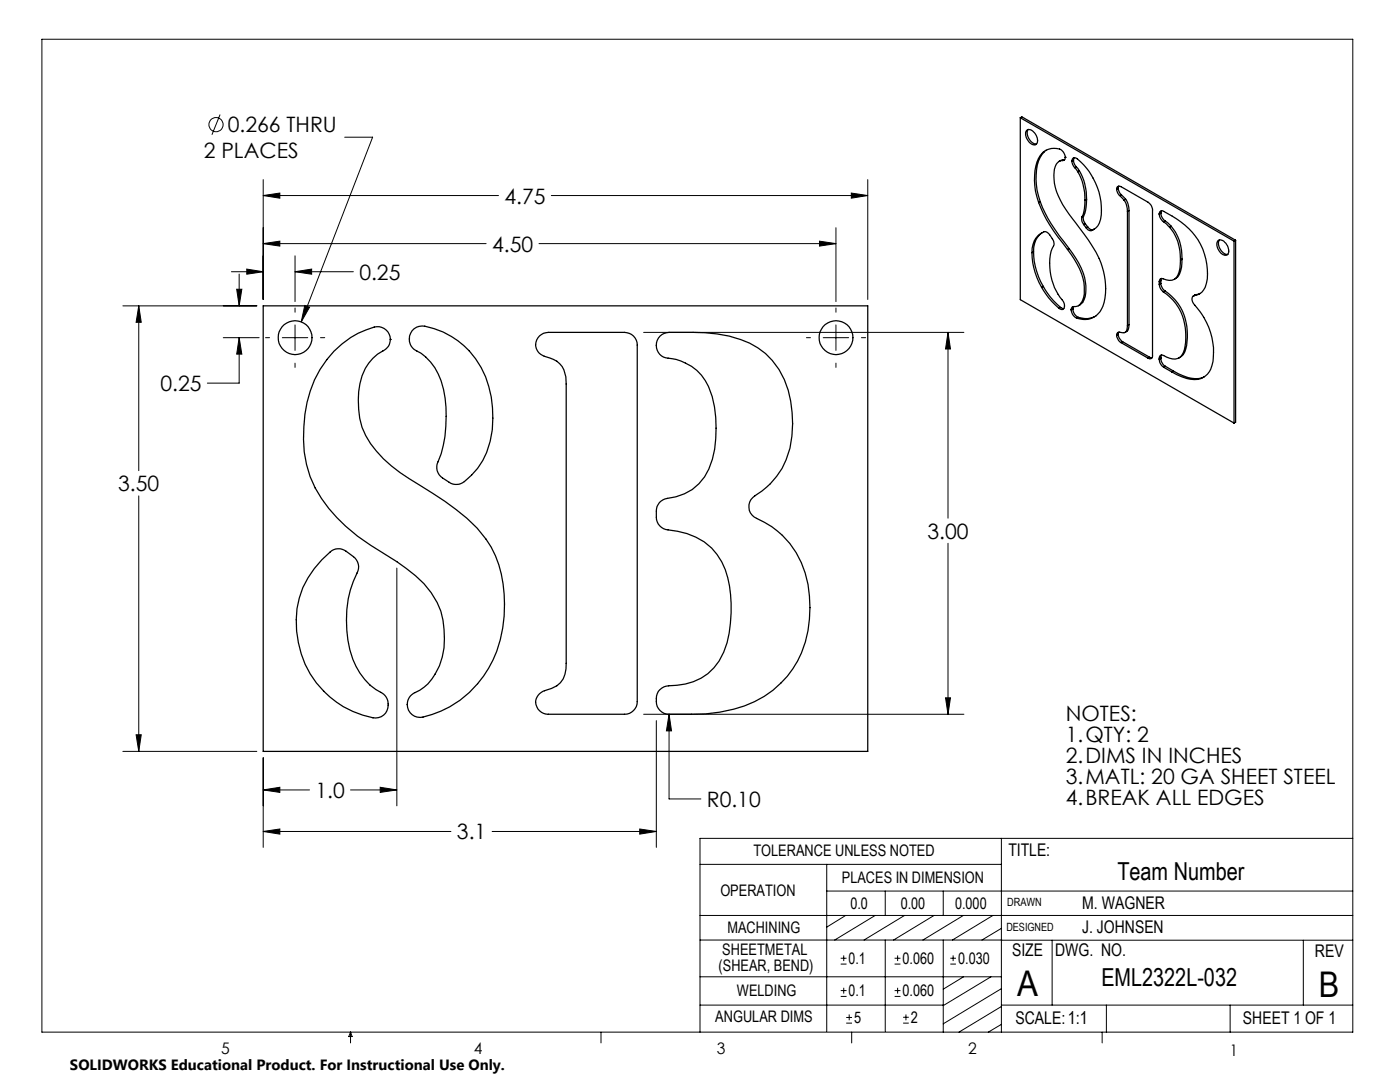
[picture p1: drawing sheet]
<svg xmlns="http://www.w3.org/2000/svg" width="279mm" height="216mm" viewBox="0 0 279 216" stroke-linecap="round" stroke-linejoin="round" font-family="sans-serif">
<g fill="none" stroke="#000" stroke-width=".2">
<path d="M8.4 7.8h261.6v198.2h-261.6zM43.9 22.9l-1.6 4M52.5 39l3.3-.5v1zM52.5 35.8v24M52.5 39h47M68.8 27.4h5.6l-14.3 36.8M110 39h63.2M169.9 38.5l3.3 .5-3.3 .5zM173.2 35.8v24M46.2 54.2h6.3M47.2 57.7h1.1l-.6 3.3zM47.7 54.7v6.3"/>
<path d="M49.2 53.7l3.3 .5-3.3 .5zM52.5 48.6l3.3-.5v1zM52.5 48.6h44.5M58.9 54.2l3.3-.5v1zM58.9 51v9.2M58.9 54.2h11.6M107.6 48.6h59.2M163.5 48.1l3.3 .5-3.3 .5zM166.8 45.4v14.8M24.5 61h26.8M27.7 61l.5 3.3h-1zM27.7 61v32.9"/>
<path d="M44.6 67.4h7.1M47.7 67.4l.6 3.3h-1.1zM47.7 67.4v9h-6.3M53 67.4h.8M56.3 67.4h5.1M58.9 61.5v.8M58.9 64.8v5.1M58.9 72.5v.8M60.8 61l1 .3-1.7 2.9zM64 67.4h.8M128.4 66.3h64M160.9 67.4h.8"/>
<path d="M164.3 67.4h5.1M166.8 61.5v.8M166.8 64.8v5.1M166.8 72.5v.8M171.9 67.4h.9M189.2 66.3l.5 3.3h-1zM189.2 66.3v37.1M27.7 99v50.9M79.2 113.3v47.5M189.2 108.4v34.1M188.7 139.2h1l-.5 3.3zM24.5 149.9h26.8"/>
<path d="M27.2 146.6h1l-.5 3.3zM52.5 157.6l3.3-.5v1zM52.5 151.2v17.9M52.5 157.6h9.3M70 157.6h9.2M75.9 157.1l3.3 .5-3.3 .5zM128.4 142.5h64M131 143.8v25.3M133.5 142.5l.5 3.3h-1zM133.5 142.5v16.9h6.4M52.5 165.9l3.3-.5v1zM52.5 165.9h37.5"/>
<path d="M98.2 165.9h32.8M127.7 165.4l3.3 .5-3.3 .5zM139.7 172.5h60.1M165 177.8h105M165 172.5v33.3M176.7 177.8v4.9M188.2 177.8v4.9M199.8 167.3v38.7M270 167.3h-130.3v38.7M139.7 182.7h130.3M139.7 187.6h60.2M139.7 194.9h60.1"/>
<path d="M167.8 198.8h1.1M167.8 197.7h1.1M167.8 192.4h1.1M167.8 191.2h1.1M168.4 190.6v1.2M168.4 197.1v1.2M168.8 182.7l-3.8 2.3M174.7 182.7l-8.1 4.9M176.7 187.6v18.2M178.5 198.8h1.2M178.5 197.7h1.2M178.5 192.4h1.2"/>
<path d="M178.5 191.2h1.2M179.1 190.6v1.2M179.1 197.1v1.2M180.5 182.7l-8.1 4.9M186.4 182.7l-8.1 4.9M188.2 187.6v18.4M189.7 192.4h1.1M189.7 191.2h1.1M190.2 190.6v1.2M192.3 182.7l-8.1 4.9M192.3 194.9l-4.1 2.5M197.8 194.9l-9.6 5.8"/>
<path d="M198.2 182.7l-8.1 4.9M199.8 187.6h70.2M199.8 197.3l-11.6 7M199.8 185.2l-3.8 2.4M210 187.6v13M260.1 187.6v13M70 206v2.1M70 206l.3 .8h-.7zM119.9 206v2.1M139.7 200.6h48.5M168.9 204.2h1.1M168.9 203h1.1"/>
<path d="M169.5 202.4v1.2M170 206v2.1M180.2 204.2h1.2M180.2 203h1.2M180.8 202.4v1.2M199.8 200.6h70.2M199.8 200.8l-8.4 5.2M199.8 204.4l-2.6 1.6M220 206v2.1M220.8 200.6v5.4M245.5 200.6v5.4"/>
<circle cx="43.1" cy="24.9" r="1.41"/>
</g>
<path d="M169.9 38.5l3.3 .5-3.3 .5zM52.5 39l3.3-.5v1zM27.7 61l.5 3.3h-1zM27.2 146.6h1l-.5 3.3zM60.8 61l-.7 3.2 1.7-2.9zM47.7 67.4l.6 3.3h-1.1zM47.2 57.7h1.1l-.6 3.3zM49.2 53.7l3.3 .5-3.3 .5zM58.9 54.2l3.3-.5v1zM52.5 48.6l3.3-.5v1zM163.5 48.1l3.3 .5-3.3 .5zM75.9 157.1l3.3 .5-3.3 .5zM52.5 157.6l3.3-.5v1zM127.7 165.4l3.3 .5-3.3 .5zM52.5 165.9l3.3-.5v1zM189.2 66.3l.5 3.3h-1zM188.7 139.2h1l-.5 3.3zM133.5 142.5l-.5 3.3h1z" fill="#000"/>
<g fill="none" stroke="#000" stroke-width=".25">
<path d="M203.6 23.5l42.7 24.6M203.6 23.5v36.3l42.7 24.6M203.6 23.5l.3-.2 42.7 24.6M205 26a1.55 1.55 0 0 1 1.9 1.3 1.13 1.13 0 0 1-.4 1.6 2.25 2.25 0 0 1-1.7-2.8zM205.2 25.9a2.11 2.11 0 0 0 1.7 2.8M208.1 30.4a2.99 2.99 0 0 1 4.1-.1l.4 1.1M208.1 30.4a8.4 8.4 0 0 0-1.6 6.7l.2 1.1 .6 2.2M208.1 30.4l.3-.1a7 7 0 0 0-1.6 5.5 12.8 12.8 0 0 0 .8 4.5M208.8 30l-.1 .1M212.1 32a1.81 1.81 0 0 0-1.7 1.8 10.8 10.8 0 0 0 2.3 8l.6 .9a56.9 56.9 0 0 1 6.1 8.9 13.7 13.7 0 0 1 .7 9.5 4 4 0 0 1-5.2 2.4M212.4 31.9l-1.1 .3M212.4 31.9l-.3 .1"/>
<path d="M212.4 31.9h.1M212.6 31.4a.51 .51 0 0 1-.5 .6M212.6 31.4h.1M213.9 32.1a.6 .6 0 0 1 .4-.6 .6 .6 0 0 1 .7 .2 13.3 13.3 0 0 1 4.6 12.1 2.77 2.77 0 0 1-1.8 2.2M213.9 32.2l.2 .6 .4 .6M213.9 32.1v.1M214.2 32l.1 .5 .5 .8M214.2 31.9l-.3 .2M214.2 32l-.3 .2M214.2 31.9v.1M214.4 31.5l-.2 .4M214.5 33.4l.6 .9"/>
<path d="M214.8 33.3l.6 .8M214.8 33.3l-.3 .1M215.1 34.3a11.2 11.2 0 0 1 1.4 5.6M215.4 34.1a10.9 10.9 0 0 1 1.5 5.7M215.4 34.1l-.3 .2M216.5 39.9l-.2 2.3-.4 1.1M216.9 39.8l-.3 2.2-.3 1.1M216.9 39.8l-.4 .1M222.8 37.7a.54 .54 0 0 1 .3-.5 .54 .54 0 0 1 .6 .1l5.4 3.1a1.91 1.91 0 0 1 .9 1.5v29a.54 .54 0 0 1-.2 .6 .54 .54 0 0 1-.7 0M222.8 37.7l.3 .9 .3 .4M223.2 37.6l.2 .8 .4 .4M223.2 37.6l-.4 .1"/>
<path d="M223.3 37.1l-.1 .5M223.4 39l.9 .9M223.8 38.8l.8 1M223.8 38.8l-.4 .2M224.3 39.9l.5 1.1 .2 1.2M224.6 39.8l.5 1 .2 1.2M224.6 39.8l-.3 .1M206 50.4a14 14 0 0 0 1.9 7M206 50.4a3.9 3.9 0 0 1 2.6-4.2l.7 .5 .7 .9a1.55 1.55 0 0 1 .3 1.5 9.9 9.9 0 0 0-.1 7.5 13.7 13.7 0 0 0 2.1 3.8 .99 .99 0 0 1-.4 1.4l-.6-.3M206.3 50.2a13.8 13.8 0 0 0 1.9 6.9M206.3 50.2l-.3 .2M207.3 40.4a32.6 32.6 0 0 0 5.7 9.4"/>
<path d="M207.6 40.3a32.6 32.6 0 0 0 5.8 9.3M207.6 40.3l-.3 .1M207.9 57.4l1.4 2 2 2.1M208 46.4a4.1 4.1 0 0 0-1.7 3.8M208.2 57.1l1.4 2.1 2.1 2.1M208.2 57.1l-.3 .3M213 49.8a13.1 13.1 0 0 1 3.4 8.2 4.3 4.3 0 0 1-.6 2.5M213.4 49.6a13.1 13.1 0 0 1 3.3 8.2 4.1 4.1 0 0 1-.6 2.5M213.4 49.6l-.4 .2M215.9 43.3a1.75 1.75 0 0 0 .4 1.5M216.3 43.1a1.75 1.75 0 0 0 .3 1.5M216.3 44.8l.4 .6"/>
<path d="M216.3 43.1l-.4 .2M216.6 44.6l-.3 .2M216.6 44.6l.5 .7M216.7 45.4a1.03 1.03 0 0 0 1.1 .6M217.1 45.3a1.03 1.03 0 0 0 1 .5M217.1 45.3l-.4 .1M218.1 45.8l-.3 .2M218.4 45.7l-.3 .1M225 42.2v22.7M225.3 42l-.3 .2M225.3 42v22.8M231.4 42.7a.56 .56 0 0 1 .2-.6 .56 .56 0 0 1 .7 .1 15 15 0 0 1 7.7 7.5 11.5 11.5 0 0 1 .5 7.6 2.69 2.69 0 0 1-2.2 1.7"/>
<path d="M231.4 42.7a2.01 2.01 0 0 0 .8 1.5M231.4 56.7a2.13 2.13 0 0 0 .8 1.5M231.4 42.7h.1M231.4 56.2v.5M231.7 42.5a2.01 2.01 0 0 0 .8 1.6M231.7 56.6a2.15 2.15 0 0 0 .8 1.4M231.7 42.5l-.3 .2M231.7 42.5h.1M231.7 56v.6M231.7 56l-.3 .2M231.7 56.6l-.3 .1M231.8 42.1l-.1 .4"/>
<path d="M231.8 55.6l-.1 .4M232.2 58.2a10.6 10.6 0 0 1 3.9 12.2 2.16 2.16 0 0 1-3.3 .9l-.6-.4a.55 .55 0 0 0-.6 0 .55 .55 0 0 0-.2 .6M232.2 44.2l1.2 1.2M232.5 58a10.7 10.7 0 0 1 3.9 12.3l-.3 .5-.8 .6M232.5 58l-.3 .2M232.5 44.1l1.3 1.1M232.5 44.1l-.3 .1M233.4 45.4a9.4 9.4 0 0 1 2.2 6.5M233.8 45.2a9.6 9.6 0 0 1 2.1 6.5M233.8 45.2l-.4 .2M235.6 51.9a4.5 4.5 0 0 1-1.2 3.8 4.5 4.5 0 0 1-2.7-.1l-.2 .1-.1 .5M235.9 51.7a4.6 4.6 0 0 1-1.2 3.9l-.3 .1"/>
<path d="M235.9 51.7l-.3 .2M238.3 59a1.12 1.12 0 0 0 .1 1.9 13.5 13.5 0 0 1 3.5 12.1 3.7 3.7 0 0 1-5 2.5l-2.1-.7-1-.6M238.6 58.8l-.4 .3M238.6 58.8l-.3 .2M239.5 58.6l-.9 .2M243 48.1a1.2 1.2 0 0 1 1.8 .7 1.48 1.48 0 0 1 0 2.1 2.12 2.12 0 0 1-1.8-2.8zM243.4 47.9a2.13 2.13 0 0 0 1.6 2.9M246.3 48.1v36.3M246.6 47.9l-.3 .2M246.6 47.9v36.3l-.3 .2M52.5 61h120.7v88.9h-120.7zM66.6 70.1a16.6 16.6 0 0 1 8.6-4.9 2.53 2.53 0 0 1 2.6 1.9 2.53 2.53 0 0 1-1.4 2.9 9.5 9.5 0 0 0-4.8 8.2 14.8 14.8 0 0 0 3.5 11.8 31 31 0 0 0 8.9 7 57.2 57.2 0 0 1 11.2 8.4 21.2 21.2 0 0 1 5.5 15.1 22.5 22.5 0 0 1-11 20.5 19.1 19.1 0 0 1-5.8 2.2 2.59 2.59 0 0 1-2.6-2.1 2.59 2.59 0 0 1 1.6-2.9 10.7 10.7 0 0 0 5.7-8.9 15.7 15.7 0 0 0-4-12.8 40.6 40.6 0 0 0-8-6.1 34.6 34.6 0 0 1-13.7-13 24.1 24.1 0 0 1-2-14.7 21.7 21.7 0 0 1 5.7-12.6z"/>
<path d="M77.9 67.7h.1M82.2 66a2.59 2.59 0 0 1 2.6-.9 16.7 16.7 0 0 1 13.2 14.1 19.6 19.6 0 0 1-1.7 12.7 11.3 11.3 0 0 1-4.7 4.7l-.8 .1a4.9 4.9 0 0 1-2.9-1.6 2.48 2.48 0 0 1-.5-3 25.7 25.7 0 0 0 .6-16.1 10.3 10.3 0 0 0-5.4-6.3 2.69 2.69 0 0 1-.4-3.7zM107.7 67a2.47 2.47 0 0 1 1.7-.7h15.2a2.53 2.53 0 0 1 2.6 2.6v71.1a2.53 2.53 0 0 1-2.6 2.5h-15.2a2.39 2.39 0 0 1-2.5-2 2.39 2.39 0 0 1 1.8-2.7 4.8 4.8 0 0 0 4-3.3l.3-2.1v-55.8a4.6 4.6 0 0 0-3.3-5.2 2.95 2.95 0 0 1-2.8-2.3 2.5 2.5 0 0 1 .8-2.1zM131.7 67.1a2.71 2.71 0 0 1 1.8-.8 46.7 46.7 0 0 1 12 .8 15 15 0 0 1 12.3 12.9 20.9 20.9 0 0 1-1.7 13.5 17.7 17.7 0 0 1-5.9 5.8 2.54 2.54 0 0 0 .8 4.1 17.5 17.5 0 0 1 10.5 15.5 21.5 21.5 0 0 1-4.4 16 20.8 20.8 0 0 1-13.4 7.2 65.8 65.8 0 0 1-10.7 .4 2.81 2.81 0 0 1-2-3.6 2.56 2.56 0 0 1 2.5-2.1 11.4 11.4 0 0 0 10-4.9 22 22 0 0 0 2.3-13.2 13.8 13.8 0 0 0-5.3-10.6 15.8 15.8 0 0 0-7.6-2.4 2.57 2.57 0 0 1-1.9-2.5 3.8 3.8 0 0 1 .6-2.9l.3-.3a5.1 5.1 0 0 1 3-.9 10 10 0 0 0 7.3-7.4 24.7 24.7 0 0 0-.8-14.6 10.1 10.1 0 0 0-8.5-5.7 2.59 2.59 0 0 1-1.2-4.3zM211.7 61.3l.6 .3M211.7 61.3l-.4 .2M213.8 61.8a1.96 1.96 0 0 0 1.1 1.7M213.8 61.8h.1M214.1 61.7a1.96 1.96 0 0 0 1.1 1.6M214.1 61.6l-.3 .2M214.1 61.7l-.3 .1M214.1 61.6v.1"/>
<path d="M214.2 61.2l-.1 .4M215.2 63.3l-.3 .2M215.8 60.5a2.21 2.21 0 0 1-1.8 .7l-.2 .6M216.1 60.3l-.9 .7M216.1 60.3l-.3 .2M218.4 63.2a4.2 4.2 0 0 1-3.2 .1M222.8 66.9a2.05 2.05 0 0 0 .9 1.5M223.2 66.7a2.03 2.03 0 0 0 .8 1.5M223.2 66.7l-.4 .2M223.3 66.3l-.1 .4M223.7 68.4l5.4 3.1M224 68.2l-.3 .2"/>
<path d="M224 68.2l5.4 3.1M225 64.9a1.35 1.35 0 0 1-.7 1.5l-.9-.1a.51 .51 0 0 0-.6 .6M225.3 64.8a1.5 1.5 0 0 1-.7 1.5M225.3 64.8l-.3 .1M229.4 71.3l.5 .1M229.4 71.3l-.3 .2M231.4 71.7a2.07 2.07 0 0 0 .9 1.6M231.4 71.5v.2M231.7 71.5a2.08 2.08 0 0 0 .9 1.6M231.7 71.3v.2M231.7 71.3l-.3 .2M231.7 71.5l-.3 .2"/>
<path d="M231.8 70.8l-.1 .5M232.3 73.3l1.5 .9M232.6 73.1l-.3 .2M232.6 73.1l1.5 .9M234.1 74a7.5 7.5 0 0 0 5.8 1.4l.4-.2M234.1 74l-.3 .2M64.2 111.7l1.7-1.6a2.52 2.52 0 0 1 3.2-.1 4.5 4.5 0 0 1 2.3 2.1 2.4 2.4 0 0 1-.1 2.2 22.6 22.6 0 0 0-.3 18.7 11.7 11.7 0 0 0 5.6 5.5 2.71 2.71 0 0 1 .6 3.2 2.71 2.71 0 0 1-2.8 1.5 19.1 19.1 0 0 1-15.3-19.6 16.8 16.8 0 0 1 5.1-11.9z"/>
<circle cx="58.9" cy="67.4" r="3.4"/>
<circle cx="166.8" cy="67.4" r="3.4"/>
</g>
<g font-size="7.1">
<text x="203" y="198.7">A</text>
<text x="263.2" y="198.9">B</text>
</g>
<g font-size="4.9">
<text x="223" y="175.7">Team Number</text>
<text x="219.8" y="196.7">EML2322L-032</text>
</g>
<g font-size="4.2">
<text x="45.5" y="26.4">0.266 THRU</text>
<text x="40.7" y="31.5">2 PLACES</text>
<text x="100.7" y="40.6">4.75</text>
<text x="98.2" y="50.2">4.50</text>
<text x="71.7" y="55.8">0.25</text>
<text x="32" y="78">0.25</text>
<text x="23.6" y="98">3.50</text>
<text x="185.1" y="107.5">3.00</text>
<text x="212.7" y="143.9">NOTES:</text>
<text x="212.7" y="148.1">1.QTY: 2</text>
<text x="212.7" y="152.3">2.DIMS IN INCHES</text>
<text x="63" y="159.2">1.0</text>
<text x="141.1" y="161">R0.10</text>
<text x="212.7" y="156.4">3.MATL: 20 GA SHEET STEEL</text>
<text x="212.7" y="160.6">4.BREAK ALL EDGES</text>
<text x="91.2" y="167.5">3.1</text>
</g>
<g font-size="3.5">
<text x="201.2" y="170.7">TITLE:</text>
<text x="216" y="181.4">M. WAGNER</text>
<text x="202" y="190.8">SIZE</text>
<text x="210.6" y="190.8">DWG. NO.</text>
<text x="216" y="186.2">J. JOHNSEN</text>
<text x="262.4" y="190.9">REV</text>
<text x="202.7" y="204.4">SCALE:1:1</text>
<text x="248.1" y="204.4">SHEET 1 OF 1</text>
</g>
<g font-size="3.2">
<text x="150.4" y="170.8">TOLERANCE UNLESS NOTED</text>
<text x="143.8" y="178.9">OPERATION</text>
<text x="168" y="176.2">PLACES IN DIMENSION</text>
<text x="169.7" y="181.4">0.0</text>
<text x="179.8" y="181.4">0.00</text>
<text x="190.6" y="181.4">0.000</text>
<text x="144.1" y="190.5">SHEETMETAL</text>
<text x="145.2" y="186.2">MACHINING</text>
<text x="143.4" y="193.7">(SHEAR, BEND)</text>
<text x="169.4" y="192.3">0.1</text>
<text x="180.1" y="192.3">0.060</text>
<text x="191.2" y="192.3">0.030</text>
<text x="147.1" y="198.7">WELDING</text>
<text x="169.4" y="198.7">0.1</text>
<text x="180.1" y="198.7">0.060</text>
<text x="142.8" y="204">ANGULAR DIMS</text>
<text x="170.5" y="204.1">5</text>
<text x="181.8" y="204.1">2</text>
<text x="44.2" y="210.4">5</text>
<text x="94.6" y="210.3">4</text>
<text x="143.1" y="210.4">3</text>
<text x="193.2" y="210.3">2</text>
<text x="245.4" y="210.6">1</text>
</g>
<text font-size="3" x="14" y="213.5">SOLIDWORKS Educational Product. For Instructional Use Only.</text>
<g font-size="2.3">
<text x="200.8" y="185.7">DESIGNED</text>
<text x="201" y="180.9">DRAWN</text>
</g>
</svg>
